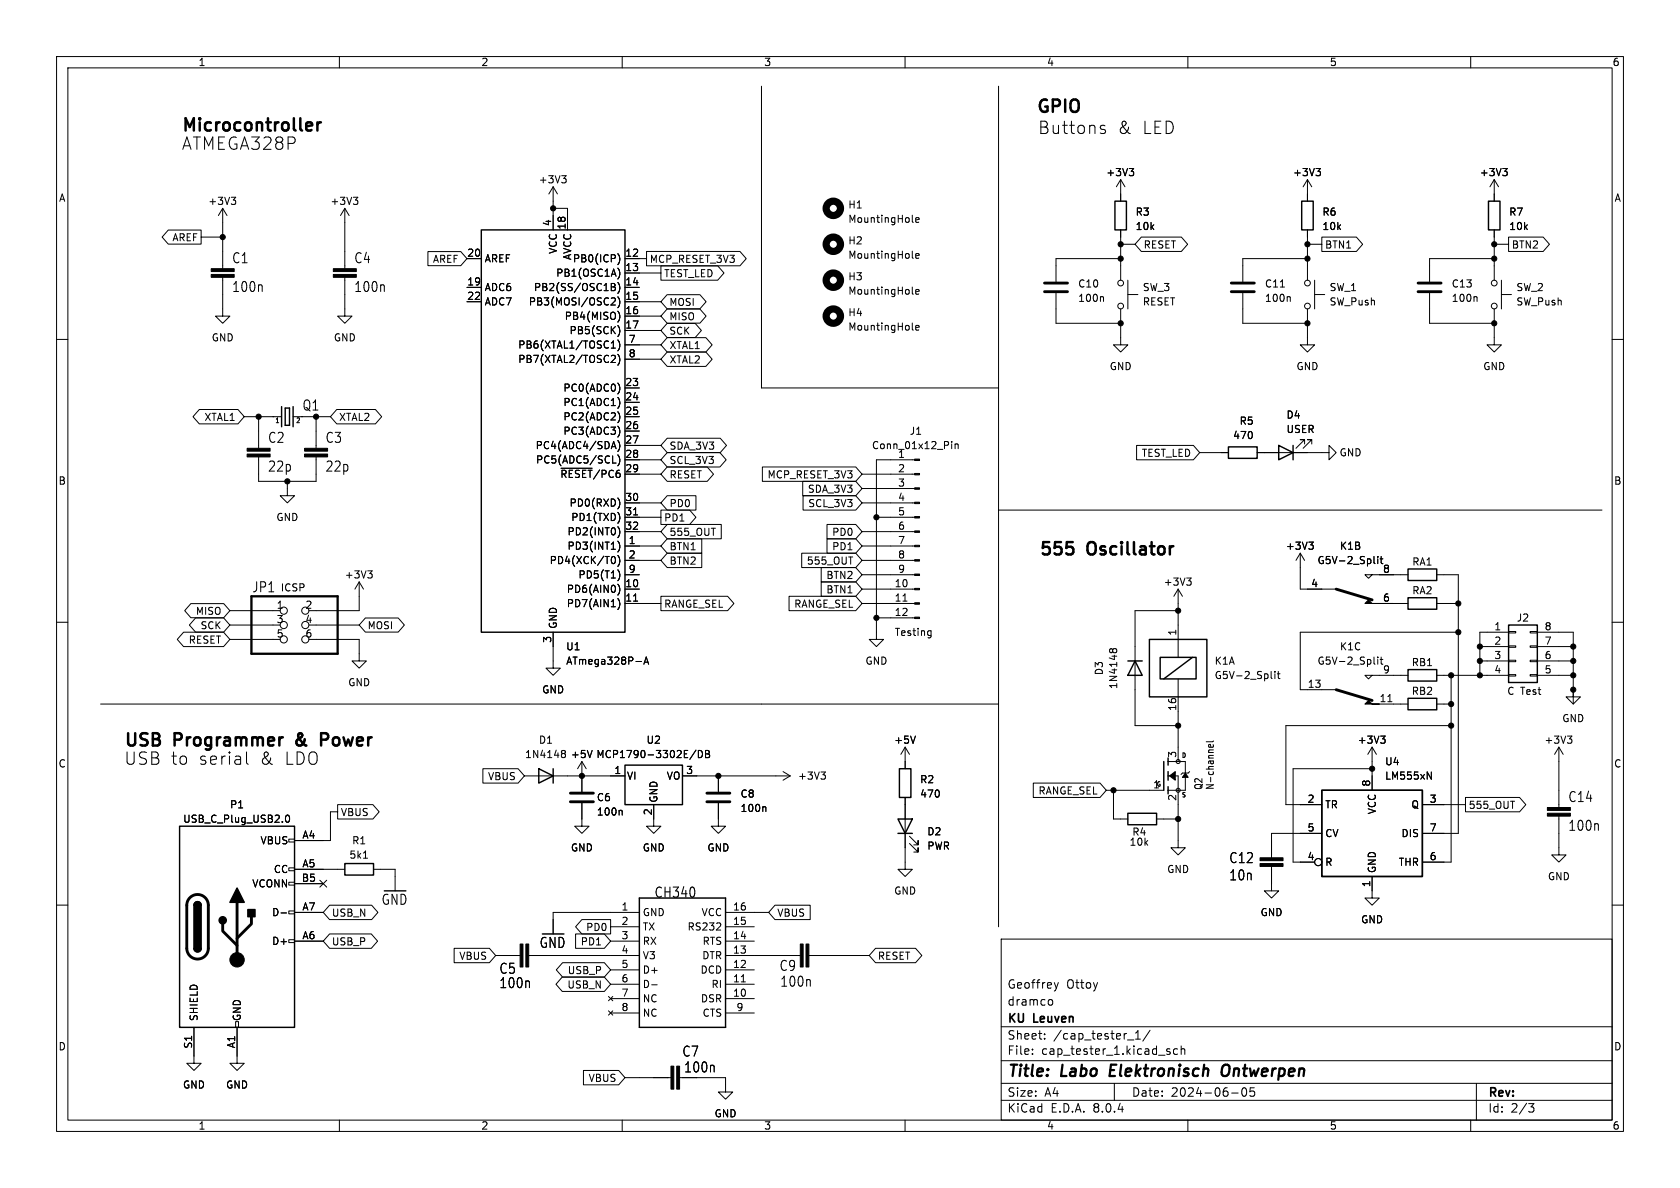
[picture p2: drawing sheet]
<svg xmlns="http://www.w3.org/2000/svg" width="297mm" height="210mm" viewBox="0 0 297 210" stroke-linecap="round" stroke-linejoin="round" font-family="sans-serif">
<g fill="none" stroke="#000" stroke-width=".18">
<path d="M10 10h277v190h-277zM12 12h273v186h-273zM60 10v2M110 10v2M134.6 15.2v53.4h41.9M160 10v2M176.5 15.2v148.6M210 10v2M260 10v2M39.4 36.8v10.7M39.4 36.8l-.8 1.3M39.4 36.8l.7 1.3"/>
<path d="M40.9 34.9h.8l-.5 .5M41.4 35.4l.3 .2v.3l-.3 .2M61 36.8v10.7M61 36.8l-.8 1.3M61 36.8l.7 1.3M62.5 34.9h.8l-.5 .5M63 35.4l.3 .2v.3l-.3 .2M97.8 36.8h2.5v3.8M97.8 33v7.6M97.8 33l-.8 1.3M97.8 33l.8 1.3M99.3 31.1h.8l-.4 .4"/>
<path d="M99.8 31.5l.3 .3v.3l-.3 .2M161.3 39.1l.2 .2M161.9 38.9l.6-.1-.1-.3h-.3l-.2 .1v.7h.5M194.6 22.8l.7 .2 .2 .3-.4 .3-.6-.1M194.6 22.3l.2-.2 .5 .2M198.1 31.8v3.8M198.1 31.8l-.7 1.2M198.1 31.8l.8 1.2M199.6 29.8h.8l-.4 .5M200.2 30.3l.2 .2v.3l-.2 .3M231.1 31.8l-.7 1.2M231.1 31.8v3.8"/>
<path d="M231.1 31.8l.8 1.2M232.7 29.8h.7l-.4 .5M233.2 30.3l.2 .2v.3l-.2 .3M264.2 31.8l-.8 1.2M264.2 31.8v3.8M264.2 31.8l.7 1.2M265.7 29.8h.8l-.5 .5M266.2 30.3l.3 .2v.3l-.3 .3M10 60h2M29.7 40.7h5.9v2.5h-5.9l-1-1.3zM35.6 41.9h3.8M39.4 49v6.9h1.2l-1.2 1.3-1.3-1.3h1.3"/>
<path d="M61 49v6.9h1.2l-1.2 1.3-1.3-1.3h1.3M75.6 44.5h5.9l1 1.2-1 1.3h-5.9zM82.5 45.7h2.6M82.5 50.8h2.6M82.5 53.3h2.6M108.1 50.1l.6 .1v.3l-.2 .2M108.1 50.7h.4M108.1 52.7l.5-.1 .2 .4-.8 .9h.8M108.5 50.7l.3 .3-.1 .3-.6 .1M109.2 44.8a1.46 1.46 0 0 1 0 2M109.2 47.4a1.46 1.46 0 0 1 0 1.9M109.2 49.9a1.46 1.46 0 0 1 0 2"/>
<path d="M109.2 52.5a1.46 1.46 0 0 1 0 1.9M109.3 55.1a1.49 1.49 0 0 1 0 1.8M109.3 57.6a1.47 1.47 0 0 1-.1 1.9M110.5 45.7h3.8M110.5 48.3h6.3M110.5 50.8h2.5M110.5 53.3h6.3M110.5 55.9h6.3M110.5 58.4h6.3M114.3 44.4h16.5l1.1 1.3-1.1 1.3h-16.5zM116.8 47h10.1l1.1 1.3-1.1 1.2h-10.1zM117.9 52.1h5.8l1.1 1.2-1.1 1.3h-5.8l-1.1-1.3z"/>
<path d="M117.9 54.6h5.8l1.1 1.3-1.1 1.2h-5.8l-1.1-1.2zM117.9 57.2h5l1.1 1.2-1.1 1.3h-5l-1.1-1.3zM118 59.7h6.8l1.1 1.3-1.1 1.2h-6.8l-1.2-1.2zM161.3 45.5l.2 .2M161.3 51.8l.2 .2M161.3 58.2l.2 .2M161.9 45.2l.6-.1-.1-.2-.3-.1-.2 .2v.6h.5M161.9 51.6l.6-.1-.1-.3h-.3l-.2 .1v.7h.5M161.9 57.9l.6-.1-.1-.2-.3-.1-.2 .2v.6h.5M186.7 51.8v5.4h11.4M194.9 52.4l.2 .2v.7M198.1 54.6v6.4h1.3l-1.3 1.2-1.3-1.2h1.3"/>
<path d="M198.1 45.7h-11.4v4.1M198.1 40.6v8.9M198.1 43.2h2.6M199.4 52.1h1.8M199.4 49.5v5.1M201.8 41.9h7.1l1.1 1.3-1.1 1.3h-7.1l-1.1-1.3zM219.7 51.8v5.4h11.4M226.4 50.7h.7M227.9 52.4l.2 .2v.7M231.1 54.6v6.4h1.3l-1.3 1.2-1.2-1.2h1.2M231.1 45.7h-11.4v4.1M231.1 40.6v8.9"/>
<path d="M231.1 43.2h2.6M232.4 52.1h1.8M232.4 49.5v5.1M233.7 41.9h6.1l1.1 1.3-1.1 1.3h-6.1zM252.7 51.8v5.4h11.5M260.9 52.4l.2 .2v.7M264.2 54.6v6.4h1.2l-1.2 1.2-1.3-1.2h1.3M264.2 45.7h-11.5v4.1M264.2 40.6v8.9M264.2 43.2h2.5M265.4 52.1h1.8M265.4 49.5v5.1"/>
<path d="M266.7 41.9h6.1l1.1 1.3-1.1 1.3h-6.1zM285 60h2M35.2 72.4h6.9l1.1 1.3-1.1 1.2h-6.9l-1.1-1.2zM43.2 73.7h6.6M45.7 73.7v5.5M48.3 73.7h.1M51.8 73.7h1.5M58.4 73.7h-2.5v5.5M59.5 72.4h6.9l1.1 1.3-1.1 1.2h-6.9l-1.1-1.2zM108.1 61.5h.7M108.2 79h.6M108.2 62.8l.5 .1 .1 .3-.8 .9h.8"/>
<path d="M108.3 60.5l.1-.2v1.2M108.5 78l.4 1.3M109.2 60.1a1.46 1.46 0 0 1 0 1.9M109.2 62.6a1.46 1.46 0 0 1 0 2M109.3 67.8a1.49 1.49 0 0 1 0 1.8M109.3 70.3a1.49 1.49 0 0 1 0 1.8M109.3 72.8a1.49 1.49 0 0 1 0 1.9M109.3 75.4a1.49 1.49 0 0 1 0 1.8M109.3 77.9a1.47 1.47 0 0 1-.1 1.9M110.5 68.6h2.5M110.5 71.1h2.5M110.5 73.7h2.5"/>
<path d="M110.5 76.2h2.5M110.5 78.7h6.3M110.5 61h6.3M110.5 63.5h6.3M118 62.2h6.8l1.1 1.3-1.1 1.3h-6.8l-1.2-1.3zM118 77.5h9.3l1.1 1.2-1.1 1.3h-9.3l-1.2-1.3zM168.2 78v.2M168.2 78.5v.8M168.8 78.5v.8M168.8 78.6l.2-.1h.3l.1 .8M200.9 78.7h10.1l1.1 1.3-1.1 1.3h-10.1zM230.6 78.5v-.8h-.7h.7l-1.5 1.5"/>
<path d="M231.9 78.5v-.8h-.8h.8l-1.5 1.5M45.7 80.8v4.3h10.2v-4.3M50.8 85.1v2.5h1.3l-1.3 1.3-1.3-1.3h1.3M99.2 82.8h5.5M108.3 81.9h.6M108.4 98.4a.68 .68 0 0 1 .4 .6 .68 .68 0 0 1-.4 .6M109.2 95.6a1.46 1.46 0 0 1 0 2M109.2 80.4a1.46 1.46 0 0 1 0 1.9M109.2 98.2a1.46 1.46 0 0 1 0 1.9M109.3 93.2a1.47 1.47 0 0 1-.1 1.8M109.4 88.3l.2 .6-.2 .8M109.5 91.1v.9"/>
<path d="M110.5 96.5h6.3M110.5 99.1h6.3M110.5 81.3h6.3M110.5 83.8h6.3M110.5 88.9h6.3M110.5 91.4h6.3M110.5 94h6.3M112 91h.7M116.8 90.2h5.1l1.1 1.2-1.1 1.3h-5.1zM118 92.7h9.5v2.6h-9.5l-1.2-1.3zM118 80h9.3l1.1 1.3-1.1 1.3h-9.3l-1.2-1.3zM118 82.5h7l1.1 1.3-1.1 1.3h-7l-1.2-1.3z"/>
<path d="M118 97.8h6.1v2.5h-6.1l-1.2-1.2zM118 87.6h5v2.6h-5l-1.2-1.3zM118 95.2h6.1v2.6h-6.1l-1.2-1.3zM134.8 82.5h16.5l1.1 1.3-1.1 1.3h-16.5zM141.7 97.8h9.6l1.1 1.3-1.1 1.2h-9.6zM141.9 85.1h9.4l1.1 1.3-1.1 1.2h-9.4zM142 87.6h9.3l1.1 1.3-1.1 1.3h-9.3zM146.2 92.7h5.1l1.1 1.3-1.1 1.3h-5.1zM146.2 95.2h5.1l1.1 1.3-1.1 1.3h-5.1zM152.4 96.5h9.3M152.4 99.1h9.3M152.4 83.8h9.3"/>
<path d="M152.4 88.9h9.3M152.4 94h9.3M152.4 86.4h9.3M154.9 91.4h6.8M161.7 81.3h-6.8v31.7h-1.2l1.2 1.3 1.3-1.3h-1.3M176.5 90.2h106.7M212.1 80h5.1M222.2 80h12.7v-1.3l1.3 1.3-1.3 1.3v-1.3M229.9 97.8v6.3h6.3M229.9 97.8l-.8 1.3M229.9 97.8l.7 1.3M231.4 95.8h.8l-.5 .5"/>
<path d="M231.9 96.3l.3 .3v.3l-.3 .2M242.9 99.5l.2 .1M243.6 98.4v.1M243.6 98.8v.8M244 98.8h.5M244.2 98.4v1.2M10 110h2M32.4 111.8h7.1l1.1 1.2-1.1 1.3h-7.1l-1.1-1.3zM33.7 106.7h5.9l1 1.3-1 1.2h-5.9l-1-1.2zM34.6 109.2h5l1 1.3-1 1.2h-5l-1.1-1.2zM40.6 108h8.9M40.6 110.5h8.9"/>
<path d="M40.6 113h8.9M54.6 113h8.9v3.8h1.3l-1.3 1.3-1.3-1.3h1.3M54.6 110.5h8.9M63.5 102.9v5.1h-8.9M63.5 102.9l-.8 1.2M63.5 102.9l.8 1.2M64.6 109.2h5.8l1.1 1.3-1.1 1.2h-5.8l-1.1-1.2zM65 100.9h.8l-.4 .5M65.6 101.4l.2 .2v.3l-.2 .3M97.8 111.8v6.3h1.3l-1.3 1.3-1.3-1.3h1.3M109.2 105.8a1.46 1.46 0 0 1 0 1.9M109.3 100.8a1.49 1.49 0 0 1 0 1.8"/>
<path d="M109.3 103.3a1.47 1.47 0 0 1-.1 1.9M110.5 104.1h2.5M110.5 106.7h6.3M110.5 101.6h2.5M112 106.3h.7M112.4 116.9h1M113.8 117.4l.4-1.3 .5 1.3M113.9 117.1h.6M116.8 105.4h11.8l1.1 1.3-1.1 1.3h-11.8zM139.5 105.4h11.8l1.1 1.3-1.1 1.3h-11.8zM145.2 102.9h6.1l1.1 1.2-1.1 1.3h-6.1zM145.2 100.3h6.1l1.1 1.3-1.1 1.3h-6.1z"/>
<path d="M152.4 104.1h9.3M152.4 106.7h9.3M152.4 101.6h9.3M154.9 109.2h6.8M159.6 106.3h.8M164.2 111.5l.4 .1M164.6 111.5v1l-.2 .3M164.6 112.3h-.4M196.7 115.1l-.1 .2M196.7 114.9l-.2-.2h-.2l-.1 .2v.4M196.7 114.9l.2-.2h.4l.1 .2v.4M196.7 114.9v.2"/>
<path d="M196.7 115.1l.1 .2M208.3 104.1l-.8 1.3M208.3 104.1v12.1M208.3 104.1l.7 1.3M208.3 108h-7.6v20.3h7.6M209.8 102.2h.8l-.4 .5M210.3 102.7l.3 .2v.3l-.3 .2M224.7 119.8l.2 .2M225.4 118.7v.1M225.4 119.1v.9M225.8 119.1h.5M226 118.7v1.1l.3 .2"/>
<path d="M242.6 101.6l-.7 .6-.6-.6h7.6M242.6 119.4l-.7 .6-.6-.6h7.6M242.9 117.2l.2 .2M243.6 116.1v.2M243.6 116.6v.8M243.8 106.7h5.1M244 116.6h.5M244.2 116.1v1.3M254 106.7h3.8M254 101.6h3.8v45.7h-6.3M254 119.4h12.7M256.5 119.4v33h-5"/>
<path d="M257.8 111.8h-27.9v10.1h6.3M261.6 114.3h5.1M261.6 116.8h5.1M266.7 119.3h1.3v.2h-1.3zM266.7 116.7h1.3v.3h-1.3zM266.7 114.2h1.3v.2h-1.3zM266.7 111.6h1.3v.3h-1.3zM266.7 111.8h-5.1v7.6M270.5 119.3h1.3v.2h-1.3zM270.5 116.7h1.3v.3h-1.3zM270.5 114.2h1.3v.2h-1.3zM270.5 111.6h1.3v.3h-1.3z"/>
<path d="M271.8 111.8h6.3v12.7M271.8 114.3h6.3M271.8 116.8h6.3M271.8 119.4h6.3M285 110h2M17.8 124.5h158.7M43.6 132.9v1.9l.3 .3M85.4 135.9h6.2l1.1 1.3-1.1 1.2h-6.2zM92.7 137.2h17.8M99.4 133.1l.1 .1M99.4 132.7h.3l.2 .1 .1 .2-.3 .2M99.5 133.2h.2"/>
<path d="M99.5 133.2l-.1 .1M99.7 133.2l.3 .2-.1 .4-.2 .1h-.3M102.9 134.6v5.4M102.9 134.6l-.8 1.3M102.9 134.6l.7 1.3M104.7 132.7l-.4 1.2M120.6 137.2h19.1M123 132.6l-1 1.6M123.5 132.7a.64 .64 0 0 1 .7 .6 .64 .64 0 0 1-.7 .6zM124.7 132.7h.5l.2 .2-.2 .4 .2 .1 .1 .3-.3 .2h-.5zM124.7 133.3h.5M127 137.2v2.8"/>
<path d="M138.4 136.4l1.3 .8M139.7 137.2l-1.3 .7M145.1 136.5h.8l-.4 .5M145.7 137l.2 .2v.3l-.2 .2M160 132.1l-.7 1.3M160 132.1v3.8M160 132.1l.8 1.3M161.8 130.1l-.4 1.3M182.7 138.4h11.8l1.1 1.3-1.1 1.3h-11.8zM195.6 139.7h10.1M196.8 139.7v5.1h2.6M206.5 137.2h1.8v12.7h1.2l-1.2 1.2-1.3-1.2h1.3"/>
<path d="M206.5 134.6h3v5.1h-3M208.3 120v14.6M210.3 136.4l-.2 .3h-1.1l-.2 .2M214.5 131.6v.3l-.2 .2-.6-.1v-.4h.3l.1 .5M214.5 131l-.2 .1h-1.1M242.6 132.1v7.6M242.6 135.9h-14v16.5h3.8M242.6 132.1l-.8 1.3M242.6 132.1l.7 1.3M243.8 124.5h5.1M244.1 130.1h.8l-.5 .5M244.6 130.6l.3 .2v.3l-.3 .3"/>
<path d="M245.4 124h.7M252.3 136.5l.7 1.2v-1.2M254 124.5h2.5M256.5 128.3h-29.2v13.9h6.4M275.6 132.1l-.8 1.3M275.6 132.1v10.6M275.6 132.1l.8 1.3M277.1 130.1h.8l-.4 .5M277.6 130.6l.3 .2v.3l-.3 .3M278.1 121.9v1.3h-1.2l1.2 1.3 1.3-1.3h-1.3M10 160h2M50.6 144.2l.2-.1a.68 .68 0 0 1 .4 .6 .68 .68 0 0 1-.4 .7l-.2-.2-.1-.3z"/>
<path d="M51.1 156h1v.5h-1zM51.1 153.4h1v.5h-1zM51.1 148.3h1v.5h-1zM52.1 153.7h8.9M52.1 156.2h5M56.5 155.6l1.3 1.2M57.8 155.6l-1.3 1.2M59.7 142.2h6.2l1.1 1.3-1.1 1.3h-6.2zM59.7 143.5h-1.3v5.1h-6.3M64.3 151.7h.7M66 153.7h3.8v3.8M102.9 142v4.1h1.2l-1.2 1.2-1.3-1.2h1.3"/>
<path d="M109.8 143.2l.2 .2v.7M115.6 142.2v3.9h1.2l-1.2 1.2-1.3-1.2h1.3M127 142v4.1h1.3l-1.3 1.2-1.3-1.2h1.3M135.2 142.6l.2 .2v.7M160 141v12.7h1.3l-1.3 1.2-1.3-1.2h1.3M160.8 149.1l1.5 1.5v-.7v.7h-.8M160.8 147.8l1.5 1.6v-.8v.8h-.8M204.5 144.8h3.8M224.8 153.2v4.3h1.3l-1.3 1.3-1.3-1.3h1.3M233.7 147.3h-8.9v4.3M242.6 154.9v3.9h1.2l-1.2 1.2-1.3-1.2h1.3M251.5 142.2h7.6"/>
<path d="M259.1 141h9.5l1.2 1.2-1.2 1.3h-9.5zM275.6 144.3v6.8h1.3l-1.3 1.3-1.3-1.3h1.3M285 160h2M49.7 161.4h1M51.1 166.1h1v.5h-1zM51.1 161h1v.5h-1zM52.1 161.3h5M52.1 166.4h5M58.3 160h7.4l1.1 1.3-1.1 1.3h-7.4l-1.2-1.3zM58.3 165.1h7.3l1.2 1.3-1.2 1.2h-7.3l-1.2-1.2zM80.3 167.6h6.2l1.1 1.3-1.1 1.3h-6.2zM87.6 168.9h4.3"/>
<path d="M93.5 168.9h19.5M99.4 172.7h7.4l1.1 1.3-1.1 1.3h-7.4l-1.1-1.3zM99.5 170.2h7.3l1.1 1.3-1.1 1.2h-7.3l-1.2-1.2zM101.8 165.1h5l1.1 1.3-1.1 1.2h-5zM102.9 162.6h5v2.5h-5l-1.1-1.3zM107.6 176.1l.7 .8M107.6 178.7l.7 .8M107.9 176.5h5.1M107.9 174h5.1M107.9 171.5h5.1M107.9 166.4h5.1M107.9 163.8h5.1"/>
<path d="M107.9 179.1h5.1M108.3 176.1l-.7 .8M108.3 178.7l-.7 .8M113 161.3h-15.2v3.8M115.2 174.1h1M126.6 164.4h.8M127.4 163.3v.4M128.3 168.9h13.2M128.3 161.3h7.6M128.3 176.5h5M128.3 174h5M128.3 171.5h5"/>
<path d="M128.3 166.4h5M128.3 163.8h5M128.3 179.1h5M131.1 173.6h.7M137 160h6.2v2.6h-6.2l-1.1-1.3zM143 168.9h10.7M154.8 167.6h7.1l1.1 1.3-1.1 1.3h-7.1l-1.1-1.3zM177 166h108v32h-108zM185.6 176.7l.4 .1 .1 .2-.1 .6-.4 .1M186.4 173.7l.3 1M186.7 174.7l-.1 .4M187.1 173.7l-.4 1"/>
<path d="M34.3 181.6v6.4h1.3l-1.3 1.2-1.3-1.2h1.3M41.7 180.6h.5v1h-.5zM41.9 181.6v6.4h1.3l-1.3 1.2-1.3-1.2h1.3M60 198v2M103.1 189.2h6.3l1.1 1.3-1.1 1.3h-6.3zM110 198v2M110.5 190.5h8.1M120.1 190.5h.5M123.2 190.5h5.1v2.5h1.2l-1.2 1.3-1.3-1.3h1.3M160 198v2M177 194.5h108M177 191.5h108"/>
<path d="M177 187.5h108M177 181.5h108M182.5 186.3v.1M182.5 185.5v.1M184.7 183.6v.1M184.7 182.8v.1M197 191.5v3M199.3 183.8h1.2M200.7 183.7h.9M200.7 182.6l.5-.4v1.5M203.3 182.1l-1.3 2M206.5 185.9l.3 .1 .1 .2-.2 .2h-.3"/>
<path d="M206.5 185.4l.3 .1M208.2 185.5l-.5-.1-.2 .3v.4l.1 .2h.6M208.8 185.5l.2-.1 .4 .1 .1 .9M208.8 184.9v1.5M210 198v2M217.7 193.2h1.2M219.7 192.4a.81 .81 0 0 0 .3 1.4l.2-.1 .2-.5-.2-.8M221 192.3v.7l.2-.1h.5l.1 .6-.3 .3-.5-.1M260 198v2M261 191.5v6.5M270.2 195.1h1l-.5 .6 .4 .1 .1 .5-.3 .3h-.4"/>
<circle cx="198.1" cy="50" r=".51"/>
<circle cx="198.1" cy="54.1" r=".51"/>
<circle cx="231.1" cy="54.1" r=".51"/>
<circle cx="231.1" cy="50" r=".51"/>
<circle cx="264.2" cy="54.1" r=".51"/>
<circle cx="264.2" cy="50" r=".51"/>
<circle cx="50.2" cy="110.5" r=".63"/>
<circle cx="50.2" cy="107.9" r=".63"/>
<circle cx="50.2" cy="113" r=".63"/>
<circle cx="54" cy="110.5" r=".63"/>
<circle cx="54" cy="113" r=".63"/>
<circle cx="54" cy="107.9" r=".63"/>
<circle cx="208.3" cy="134.6" r=".36"/>
<circle cx="208.3" cy="139.7" r=".36"/>
<circle cx="233" cy="152.4" r=".63"/>
</g>
<path d="M196.4 188.2l-.2 2h.9M217 188.2a.77 .77 0 0 0-1 .7v.6v.4l.2 .2a.71 .71 0 0 0 .9-.2" fill="none" stroke="#000" stroke-width=".4"/>
<g fill="none" stroke="#000" stroke-width=".51">
<path d="M184.7 51.6h4M184.7 50h4M217.7 51.6h4M217.7 50h4M250.7 51.6h4.1M250.7 50h4.1M236.2 104.1l6.4 1.9M236.2 121.9l6.4 1.9M33.6 158.7a1.9 1.9 0 0 1 2-.4 1.9 1.9 0 0 1 1.2 1.7v7.6a1.91 1.91 0 0 1-1.9 1.9 1.91 1.91 0 0 1-1.9-1.9v-7.7l.2-.7zM41.9 159.5v10.2M100.8 141.7h4.1M100.8 140.2h4.1"/>
<path d="M125 141.7h4M125 140.2h4M39.4 163.3v1.3l2.5 2.5M44.4 162.1v1.2l-2.5 2.6"/>
</g>
<g fill="#000" stroke="#000" stroke-width=".18">
<path d="M37.3 48.5h4.1v.5h-4.1zM37.3 47.5h4.1v.5h-4.1zM58.9 48.5h4.1v.5h-4.1zM58.9 47.5h4.1v.5h-4.1zM43.7 79.2h4.1v.6h-4.1zM53.8 79.2h4.1v.6h-4.1zM43.7 80.3h4.1v.5h-4.1zM53.8 80.3h4.1v.5h-4.1zM161.7 98.9h.9v.3h-.9zM161.7 96.4h.9v.2h-.9zM161.7 93.9h.9v.2h-.9zM161.7 91.3h.9v.3h-.9z"/>
<path d="M161.7 88.8h.9v.2h-.9zM161.7 86.2h.9v.3h-.9zM161.7 83.7h.9v.2h-.9zM161.7 81.2h.9v.2h-.9zM161.7 109.1h.9v.2h-.9zM161.7 106.6h.9v.2h-.9zM161.7 104h.9v.3h-.9zM161.7 101.5h.9v.2h-.9zM241.3 106.7l.6-.7 .7 .7h1.2zM206.8 137.2l1-.8v1.5zM209.5 136.7l.6 .7h-1.1zM241.3 124.5l.6-.7 .7 .7h1.2z"/>
<path d="M222.8 152.7h4v.5h-4zM222.8 151.6h4v.5h-4zM273.6 143.8h4v.5h-4zM273.6 142.7h4v.6h-4zM91.9 166.9h.6v4h-.6zM93 166.9h.5v4h-.5zM141.5 166.9h.5v4h-.5zM142.5 166.9h.5v4h-.5zM118.6 188.5h.5v4h-.5zM119.6 188.5h.5v4h-.5z"/>
<circle cx="97.8" cy="36.8" r=".46"/>
<circle cx="39.4" cy="41.9" r=".46"/>
<circle cx="198.1" cy="43.2" r=".46"/>
<circle cx="198.1" cy="57.2" r=".46"/>
<circle cx="198.1" cy="45.7" r=".46"/>
<circle cx="231.1" cy="43.2" r=".46"/>
<circle cx="231.1" cy="57.2" r=".46"/>
<circle cx="231.1" cy="45.7" r=".46"/>
<circle cx="264.2" cy="43.2" r=".46"/>
<circle cx="264.2" cy="45.7" r=".46"/>
<circle cx="264.2" cy="57.2" r=".46"/>
<circle cx="45.7" cy="73.7" r=".46"/>
<circle cx="55.9" cy="73.7" r=".46"/>
<circle cx="50.8" cy="85.1" r=".46"/>
<circle cx="154.9" cy="91.4" r=".46"/>
<circle cx="154.9" cy="109.2" r=".46"/>
<circle cx="208.3" cy="108" r=".46"/>
<circle cx="256.5" cy="119.4" r=".46"/>
<circle cx="257.8" cy="111.8" r=".46"/>
<circle cx="257.8" cy="106.7" r=".46"/>
<circle cx="261.6" cy="116.8" r=".46"/>
<circle cx="261.6" cy="119.4" r=".46"/>
<circle cx="261.6" cy="114.3" r=".46"/>
<circle cx="278.1" cy="114.3" r=".46"/>
<circle cx="278.1" cy="116.8" r=".46"/>
<circle cx="278.1" cy="119.4" r=".46"/>
<circle cx="102.9" cy="137.2" r=".46"/>
<circle cx="127" cy="137.2" r=".46"/>
<circle cx="196.8" cy="139.7" r=".46"/>
<circle cx="208.3" cy="128.3" r=".46"/>
<circle cx="242.6" cy="135.9" r=".46"/>
<circle cx="256.5" cy="124.5" r=".46"/>
<circle cx="256.5" cy="128.3" r=".46"/>
<circle cx="278.1" cy="121.9" r=".46"/>
<circle cx="208.3" cy="144.8" r=".46"/>
<circle cx="41.9" cy="169.7" r="1.27"/>
</g>
<g fill="none" stroke="#000" stroke-width=".25">
<path d="M197.1 35.6h2v5h-2zM230.1 35.6h2.1v5h-2.1zM263.1 35.6h2.1v5h-2.1zM85.1 40.6h25.4v71.2h-25.4zM49.8 71.9v3.5M50.4 72.1h.8v3.1h-.8zM51.8 71.9v3.5M217.2 79h5v2h-5zM226.1 78.7l2.5 1.3-2.5 1.3zM228.6 78.7v2.6M199.4 116.8h2.5M200.7 116.8l1.2 2.6h-2.5z"/>
<path d="M203.2 113h10.2v10.2h-10.2zM205.1 116.2h6.4v3.8h-6.4zM210.8 116.2l-5.1 3.8M248.9 118.4h5.1v2h-5.1zM248.9 100.6h5.1v2h-5.1zM248.9 105.7h5.1v2h-5.1zM266.7 110.5h5.1v10.2h-5.1zM95.2 135.9l2.6 1.3-2.6 1.2zM97.8 135.9v2.5M110.5 135.3h10.1v6.9h-10.1zM159 135.9h2v5.1h-2zM205.7 134.6v5.1"/>
<path d="M206.5 134v1.3M206.5 136.4v1.5M206.5 139.1v1.2M233.7 139.7h17.8v15.2h-17.8zM248.9 123.4h5.1v2.1h-5.1zM31.7 146.1h20.4v35.5h-20.4zM61 152.7h5v2h-5zM113 158.8h15.3v22.8h-15.3zM158.7 144.8h2.6l-1.3 2.5zM158.7 147.3h2.6M199.4 143.8h5.1v2h-5.1zM34.3 167.6a.64 .64 0 0 0 .6 .7 .64 .64 0 0 0 .7-.7"/>
<path d="M34.3 160a.64 .64 0 0 1 .6-.6 .64 .64 0 0 1 .7 .6"/>
</g>
<path d="M44.4 105.4h15.3v10.2h-15.3z" fill="none" stroke="#000" stroke-width=".41"/>
<g fill="none" stroke="#000" stroke-width="1.3">
<circle cx="147.3" cy="36.8" r="1.27"/>
<circle cx="147.3" cy="49.5" r="1.27"/>
<circle cx="147.3" cy="43.2" r="1.27"/>
<circle cx="147.3" cy="55.9" r="1.27"/>
</g>
<g fill="#000" stroke="#000" stroke-width=".25">
<path d="M41.9 157l1.3 2.5h-2.6zM34.3 167.6h1.3a.64 .64 0 0 1-.7 .7 .64 .64 0 0 1-.6-.7zM34.3 160h1.3v7.6h-1.3zM34.5 159.6a.64 .64 0 0 1 .7-.2 .64 .64 0 0 1 .4 .6h-1.3zM43.8 160.8h1.3v1.3h-1.3z"/>
<circle cx="39.4" cy="162.7" r=".63"/>
</g>
<path d="M55.1 21.7l.1 .4-1.1 .3M56.1 21.6v1.5M56.7 21.6a.56 .56 0 0 0-.6 .4M189.7 96.9l.1 .2-.1 .7M52.5 130.9l-.1 .2 .1 .5M57.8 129.7l-1-.1v2.2M57.8 130.6l-1 .2" fill="none" stroke="#000" stroke-width=".44"/>
<g font-size="3">
<text x="32" y="23.4">Microcontroller</text>
<text x="183.1" y="20.1">GPIO</text>
<text x="183.4" y="23.9">Buttons</text>
<text x="197.5" y="23.9">&amp;</text>
<text x="201.8" y="23.9">LED</text>
<text x="32" y="26.7">ATMEGA328P</text>
<text x="183.6" y="98.3">555</text>
<text x="192.4" y="98.3">Oscillator</text>
<text x="21.8" y="135.4">USB to</text>
<text x="21.8" y="132.1">USB</text>
<text x="30.9" y="132.1">Programmer</text>
<text x="35" y="135.4">serial</text>
<text x="45.8" y="135.4">&amp;</text>
<text x="50.2" y="135.4">LDO</text>
<text x="53.3" y="132.1">&amp;</text>
<text x="58.6" y="132.1">Power</text>
</g>
<g font-size="2.8">
<text x="178" y="190.9">Title:</text>
<text x="187.7" y="190.9">Labo</text>
<text x="197" y="190.9">Elektronisch</text>
<text x="217.6" y="190.9">Ontwerpen</text>
</g>
<g font-size="2.5">
<text x="40.9" y="46.8">C1</text>
<text x="62.5" y="46.8">C4</text>
<text x="40.9" y="51.8">100n</text>
<text x="62.5" y="51.8">100n</text>
<text x="53.4" y="72.8">Q1</text>
<text x="47.3" y="78.5">C2</text>
<text x="47.3" y="83.6">22p</text>
<text x="57.5" y="78.5">C3</text>
<text x="57.5" y="83.6">22p</text>
<text x="44.5" y="104.9">JP1</text>
<text x="277.2" y="142">C14</text>
<text x="277.2" y="147.1">100n</text>
<text x="217.2" y="155.8">10n</text>
<text x="217.2" y="152.8">C12</text>
<text x="67.4" y="160.2">GND</text>
<text x="115.6" y="158.9">CH340</text>
<text x="95.3" y="167.8">GND</text>
<text x="88.2" y="172.4">C5</text>
<text x="137.7" y="171.8">C9</text>
<text x="88.2" y="174.9">100n</text>
<text x="137.8" y="174.6">100n</text>
<text x="120.5" y="187">C7</text>
<text x="120.9" y="189.8">100n</text>
</g>
<g font-size="2.1">
<text x="178" y="178">dramco</text>
<text x="178" y="175">Geoffrey</text>
<text x="188.5" y="175">Ottoy</text>
<text x="178" y="184">Sheet:</text>
<text x="178" y="181.2">KU</text>
<text x="182.8" y="181.2">Leuven</text>
<text x="186.2" y="184">/cap_tester_1/</text>
<text x="178" y="186.7">File:</text>
<text x="184.1" y="186.7">cap_tester_1.kicad_sch</text>
<text x="178" y="196.9">KiCad</text>
<text x="178" y="194.1">Size:</text>
<text x="184.7" y="194.1">A4</text>
<text x="185.7" y="196.9">E.D.A.</text>
<text x="193.3" y="196.9">8.0.4</text>
<text x="200" y="194.1">Date:</text>
<text x="207" y="194.1">2024-06-05</text>
<text x="263" y="194.3">Rev:</text>
<text x="263" y="196.9">Id:</text>
<text x="267.1" y="196.9">2/3</text>
</g>
<g font-size="1.8">
<text x="35" y="11.9">1</text>
<text x="85" y="11.9">2</text>
<text x="135" y="11.9">3</text>
<text x="185" y="11.9">4</text>
<text x="235" y="11.9">5</text>
<text x="285" y="11.9">6</text>
<text x="10.3" y="35.9">A</text>
<text x="95.1" y="32.6">+3V3</text>
<text x="195.5" y="31.3">+3V3</text>
<text x="228.5" y="31.3">+3V3</text>
<text x="261.5" y="31.3">+3V3</text>
<text x="285.3" y="35.9">A</text>
<text x="36.7" y="36.4">+3V3</text>
<text x="58.3" y="36.4">+3V3</text>
<text x="97.5" y="40.1" transform="rotate(-90 97.5 40.1)">4</text>
<text x="100.1" y="40.7" transform="rotate(-90 100.1 40.7)">18</text>
<text x="149.9" y="37.1">H1</text>
<text x="149.9" y="39.6">MountingHole</text>
<text x="200.7" y="38.3">R3</text>
<text x="200.7" y="40.9">10k</text>
<text x="233.7" y="38.3">R6</text>
<text x="233.7" y="40.9">10k</text>
<text x="266.7" y="38.3">R7</text>
<text x="266.7" y="40.9">10k</text>
<text x="82.5" y="45.5">20</text>
<text x="85.6" y="46.6">AREF</text>
<text x="98.7" y="45" transform="rotate(-90 98.7 45)">VCC</text>
<text x="101.2" y="46.6">PB0(ICP)</text>
<text x="101.2" y="46.1" transform="rotate(-90 101.2 46.1)">AVCC</text>
<text x="110.4" y="45.5">12</text>
<text x="114.8" y="46.7">MCP_RESET_3V3</text>
<text x="149.9" y="43.4">H2</text>
<text x="149.9" y="45.9">MountingHole</text>
<text x="202.1" y="44.1">RESET</text>
<text x="234.2" y="44.1">BTN1</text>
<text x="267.2" y="44.1">BTN2</text>
<text x="82.5" y="50.5">19</text>
<text x="82.5" y="53.1">22</text>
<text x="85.6" y="51.7">ADC6</text>
<text x="94.3" y="51.7">PB2(SS/OSC1B)</text>
<text x="98.2" y="49.1">PB1(OSC1A)</text>
<text x="110.4" y="48">13</text>
<text x="110.4" y="50.5">14</text>
<text x="110.4" y="53.1">15</text>
<text x="117.3" y="49.2">TEST_LED</text>
<text x="149.9" y="49.8">H3</text>
<text x="149.9" y="52.3">MountingHole</text>
<text x="190.5" y="53.6">100n</text>
<text x="190.5" y="51">C10</text>
<text x="201.9" y="51.7">SW_3</text>
<text x="223.5" y="53.6">100n</text>
<text x="223.5" y="51">C11</text>
<text x="235" y="51.7">SW_1</text>
<text x="256.6" y="51">C13</text>
<text x="256.6" y="53.6">100n</text>
<text x="268" y="51.7">SW_2</text>
<text x="85.6" y="54.2">ADC7</text>
<text x="93.4" y="54.2">PB3(MOSI/OSC2)</text>
<text x="99.7" y="56.7">PB4(MISO)</text>
<text x="100.6" y="59.3">PB5(SCK)</text>
<text x="110.4" y="55.6">16</text>
<text x="110.4" y="58.2">17</text>
<text x="149.9" y="56.1">H4</text>
<text x="149.9" y="58.6">MountingHole</text>
<text x="201.9" y="54.2">RESET</text>
<text x="235" y="54.2">SW_Push</text>
<text x="268" y="54.2">SW_Push</text>
<text x="37.3" y="60.6">GND</text>
<text x="58.9" y="60.6">GND</text>
<text x="91.5" y="61.8">PB6(XTAL1/TOSC1)</text>
<text x="91.5" y="64.4">PB7(XTAL2/TOSC2)</text>
<text x="111.1" y="60.7">7</text>
<text x="111.1" y="63.2">8</text>
<text x="118.3" y="64.5">XTAL2</text>
<text x="118.3" y="61.9">XTAL1</text>
<text x="196.1" y="65.6">GND</text>
<text x="229.1" y="65.6">GND</text>
<text x="262.1" y="65.6">GND</text>
<text x="99.5" y="69.4">PC0(ADC0)</text>
<text x="99.5" y="72">PC1(ADC1)</text>
<text x="110.4" y="68.3">23</text>
<text x="110.4" y="70.9">24</text>
<text x="36" y="74.6">XTAL1</text>
<text x="59.8" y="74.6">XTAL2</text>
<text x="99.5" y="74.5">PC2(ADC2)</text>
<text x="99.5" y="77.1">PC3(ADC3)</text>
<text x="110.4" y="73.4">25</text>
<text x="110.4" y="75.9">26</text>
<text x="160.7" y="77.1">J1</text>
<text x="217.9" y="77.8">470</text>
<text x="219" y="75.3">R5</text>
<text x="227.3" y="74.2">D4</text>
<text x="227.3" y="76.7">USER</text>
<text x="94.6" y="79.6">PC4(ADC4/SDA)</text>
<text x="94.7" y="82.1">PC5(ADC5/SCL)</text>
<text x="110.4" y="78.5">27</text>
<text x="110.4" y="81">28</text>
<text x="110.4" y="83.6">29</text>
<text x="118.3" y="82.2">SCL_3V3</text>
<text x="118.3" y="79.7">SDA_3V3</text>
<text x="154.1" y="79.6">Conn_01x12_Pin</text>
<text x="158.7" y="81">1</text>
<text x="158.7" y="83.6">2</text>
<text x="201.7" y="81">TEST_LED</text>
<text x="236.7" y="80.9">GND</text>
<text x="10.3" y="85.9">B</text>
<text x="99" y="84.7">~{RESET}/PC6</text>
<text x="100.6" y="89.8">PD0(RXD)</text>
<text x="110.4" y="88.6">30</text>
<text x="118.3" y="84.8">RESET</text>
<text x="118.3" y="89.9">PD0</text>
<text x="135.6" y="84.8">MCP_RESET_3V3</text>
<text x="142.7" y="87.3">SDA_3V3</text>
<text x="142.8" y="89.9">SCL_3V3</text>
<text x="158.7" y="86.1">3</text>
<text x="158.7" y="88.6">4</text>
<text x="285.3" y="85.9">B</text>
<text x="48.8" y="92.3">GND</text>
<text x="100.2" y="94.8">PD2(INT0)</text>
<text x="100.9" y="92.3">PD1(TXD)</text>
<text x="110.4" y="91.2">31</text>
<text x="110.4" y="93.7">32</text>
<text x="117.3" y="92.4">PD1</text>
<text x="118.3" y="94.9">555_OUT</text>
<text x="147" y="94.9">PD0</text>
<text x="158.7" y="91.2">5</text>
<text x="158.7" y="93.7">6</text>
<text x="97.1" y="99.9">PD4(XCK/T0)</text>
<text x="100.2" y="97.4">PD3(INT1)</text>
<text x="111.1" y="96.3">1</text>
<text x="111.1" y="98.8">2</text>
<text x="111.1" y="101.3">9</text>
<text x="118.3" y="100">BTN2</text>
<text x="118.3" y="97.5">BTN1</text>
<text x="142.5" y="100">555_OUT</text>
<text x="147" y="97.5">PD1</text>
<text x="158.7" y="96.3">7</text>
<text x="158.7" y="98.8">8</text>
<text x="158.7" y="101.3">9</text>
<text x="227.2" y="97.4">+3V3</text>
<text x="232.8" y="99.9">G5V-2_Split</text>
<text x="236.8" y="97.4">K1B</text>
<text x="244.4" y="101.3">8</text>
<text x="249.6" y="100.2">RA1</text>
<text x="48.8" y="107.7">1</text>
<text x="49.5" y="104.8">ICSP</text>
<text x="53.9" y="107.7">2</text>
<text x="60.9" y="102.5">+3V3</text>
<text x="100.1" y="105">PD6(AIN0)</text>
<text x="100.1" y="107.5">PD7(AIN1)</text>
<text x="102.2" y="102.5">PD5(T1)</text>
<text x="110.4" y="103.9">10</text>
<text x="110.4" y="106.4">11</text>
<text x="117.3" y="107.6">RANGE_SEL</text>
<text x="140.3" y="107.6">RANGE_SEL</text>
<text x="146" y="105.1">BTN1</text>
<text x="146" y="102.6">BTN2</text>
<text x="158.1" y="103.9">10</text>
<text x="158.1" y="106.4">11</text>
<text x="205.6" y="103.7">+3V3</text>
<text x="231.7" y="103.9">4</text>
<text x="244.4" y="106.4">6</text>
<text x="249.6" y="105.3">RA2</text>
<text x="33.3" y="114">RESET</text>
<text x="48.8" y="110.2">3</text>
<text x="48.8" y="112.8">5</text>
<text x="53.9" y="110.2">4</text>
<text x="53.9" y="112.8">6</text>
<text x="97.5" y="113.7" transform="rotate(-90 97.5 113.7)">3</text>
<text x="98.7" y="111.3" transform="rotate(-90 98.7 111.3)">GND</text>
<text x="158.1" y="109">12</text>
<text x="158.1" y="112.6">Testing</text>
<text x="208" y="112.5" transform="rotate(-90 208 112.5)">1</text>
<text x="264.1" y="111.5">1</text>
<text x="268" y="110.1">J2</text>
<text x="273" y="111.5">8</text>
<text x="100" y="115.2">U1</text>
<text x="100" y="117.7">ATmega328P-A</text>
<text x="152.9" y="117.7">GND</text>
<text x="195.2" y="119.5" transform="rotate(-90 195.2 119.5)">D3</text>
<text x="214.6" y="117.7">K1A</text>
<text x="232.8" y="117.7">G5V-2_Split</text>
<text x="236.8" y="115.2">K1C</text>
<text x="244.4" y="119.1">9</text>
<text x="249.5" y="118">RB1</text>
<text x="264.1" y="114">2</text>
<text x="264.1" y="116.6">3</text>
<text x="264.1" y="119.1">4</text>
<text x="273" y="119.1">5</text>
<text x="273" y="116.6">6</text>
<text x="273" y="114">7</text>
<text x="61.5" y="121.5">GND</text>
<text x="95.8" y="122.8">GND</text>
<text x="197.7" y="121.9" transform="rotate(-90 197.7 121.9)">1N4148</text>
<text x="208" y="125.8" transform="rotate(-90 208 125.8)">16</text>
<text x="214.6" y="120.2">G5V-2_Split</text>
<text x="231.1" y="121.7">13</text>
<text x="243.8" y="124.2">11</text>
<text x="249.5" y="123">RB2</text>
<text x="266.4" y="123">C Test</text>
<text x="95.2" y="131.7">D1</text>
<text x="114.2" y="131.7">U2</text>
<text x="158" y="131.7">+5V</text>
<text x="239.9" y="131.7">+3V3</text>
<text x="272.9" y="131.7">+3V3</text>
<text x="276.1" y="127.9">GND</text>
<text x="10.3" y="135.9">C</text>
<text x="92.7" y="134.2">1N4148</text>
<text x="100.8" y="134.2">+5V</text>
<text x="105.3" y="134.2">MCP1790-3302E/DB</text>
<text x="108.5" y="136.9">1</text>
<text x="121.2" y="136.9">3</text>
<text x="208" y="134.1" transform="rotate(-90 208 134.1)">3</text>
<text x="244.8" y="135.5">U4</text>
<text x="285.3" y="135.9">C</text>
<text x="40.6" y="143.1">P1</text>
<text x="86.2" y="138.1">VBUS</text>
<text x="105.4" y="141.8">C6</text>
<text x="110.7" y="138">VI</text>
<text x="116.4" y="142" transform="rotate(-90 116.4 142)">GND</text>
<text x="117.8" y="138">VO</text>
<text x="130.8" y="141.2">C8</text>
<text x="130.8" y="143.7">100n</text>
<text x="141" y="138">+3V3</text>
<text x="162.6" y="138.7">R2</text>
<text x="162.6" y="141.2">470</text>
<text x="183.5" y="140.7">RANGE_SEL</text>
<text x="203.8" y="139.4">1</text>
<text x="208" y="141.7" transform="rotate(-90 208 141.7)">2</text>
<text x="212.8" y="139.7" transform="rotate(-90 212.8 139.7)">Q2</text>
<text x="214.8" y="139.7" transform="rotate(-90 214.8 139.7)">N-channel</text>
<text x="231.1" y="142">2</text>
<text x="234.2" y="143.1">TR</text>
<text x="242.3" y="139.1" transform="rotate(-90 242.3 139.1)">8</text>
<text x="244.8" y="138">LM555xN</text>
<text x="249.4" y="143.1">Q</text>
<text x="252.7" y="142">3</text>
<text x="259.6" y="143.2">555_OUT</text>
<text x="32.3" y="145.6">USB_C_Plug_USB2.0</text>
<text x="46" y="149.5">VBUS</text>
<text x="53.4" y="148.3">A4</text>
<text x="60.2" y="144.5">VBUS</text>
<text x="62.2" y="149.5">R1</text>
<text x="105.4" y="144.4">100n</text>
<text x="115.3" y="144.2" transform="rotate(-90 115.3 144.2)">2</text>
<text x="163.8" y="147.9">D2</text>
<text x="199.6" y="149.7">10k</text>
<text x="200.1" y="147.9">R4</text>
<text x="231.1" y="147.1">5</text>
<text x="234.2" y="148.2">CV</text>
<text x="243.4" y="144" transform="rotate(-90 243.4 144)">VCC</text>
<text x="247.7" y="148.2">DIS</text>
<text x="252.7" y="147.1">7</text>
<text x="48.3" y="154.5">CC</text>
<text x="53.3" y="156">B5</text>
<text x="53.4" y="153.4">A5</text>
<text x="61.7" y="152">5k1</text>
<text x="100.8" y="150.7">GND</text>
<text x="113.5" y="150.7">GND</text>
<text x="125" y="150.7">GND</text>
<text x="163.8" y="150.4">PWR</text>
<text x="206.2" y="154.5">GND</text>
<text x="231.1" y="152.1">4</text>
<text x="234.2" y="153.3">R</text>
<text x="243.4" y="154.4" transform="rotate(-90 243.4 154.4)">GND</text>
<text x="247.2" y="153.3">THR</text>
<text x="252.7" y="152.1">6</text>
<text x="273.6" y="155.8">GND</text>
<text x="44.5" y="157.1">VCONN</text>
<text x="53.4" y="161">A7</text>
<text x="109.8" y="161">1</text>
<text x="129.5" y="161">16</text>
<text x="158" y="158.3">GND</text>
<text x="242.3" y="156.9" transform="rotate(-90 242.3 156.9)">1</text>
<text x="48" y="167.2">D+</text>
<text x="48" y="162.2">D-</text>
<text x="53.4" y="166.1">A6</text>
<text x="58.6" y="162.2">USB_N</text>
<text x="58.6" y="167.3">USB_P</text>
<text x="102.6" y="167.3">PD1</text>
<text x="103.5" y="164.8">PD0</text>
<text x="109.8" y="163.6">2</text>
<text x="109.8" y="166.1">3</text>
<text x="113.5" y="162.2">GND</text>
<text x="113.5" y="164.7">TX</text>
<text x="113.5" y="167.2">RX</text>
<text x="121.5" y="164.7">RS232</text>
<text x="123.9" y="162.2">VCC</text>
<text x="124.1" y="167.2">RTS</text>
<text x="129.5" y="166.1">14</text>
<text x="129.5" y="163.6">15</text>
<text x="137.3" y="162.2">VBUS</text>
<text x="222.8" y="162.2">GND</text>
<text x="240.5" y="163.4">GND</text>
<text x="81.1" y="169.9">VBUS</text>
<text x="100.3" y="172.4">USB_P</text>
<text x="109.8" y="168.7">4</text>
<text x="109.8" y="171.2">5</text>
<text x="109.8" y="173.7">6</text>
<text x="113.5" y="169.8">V3</text>
<text x="113.5" y="172.3">D+</text>
<text x="123.7" y="172.3">DCD</text>
<text x="124.1" y="169.8">DTR</text>
<text x="129.5" y="173.7">11</text>
<text x="129.5" y="171.2">12</text>
<text x="129.5" y="168.7">13</text>
<text x="155.1" y="169.9">RESET</text>
<text x="100.2" y="174.9">USB_N</text>
<text x="109.8" y="176.3">7</text>
<text x="109.8" y="178.8">8</text>
<text x="113.5" y="174.9">D-</text>
<text x="113.5" y="177.4">NC</text>
<text x="113.5" y="179.9">NC</text>
<text x="123.8" y="177.4">DSR</text>
<text x="124.1" y="179.9">CTS</text>
<text x="125.7" y="174.9">RI</text>
<text x="129.5" y="176.3">10</text>
<text x="130.1" y="178.8">9</text>
<text x="10.3" y="185.9">D</text>
<text x="34" y="185.5" transform="rotate(-90 34 185.5)">S1</text>
<text x="35.2" y="180.6" transform="rotate(-90 35.2 180.6)">SHIELD</text>
<text x="41.7" y="185.4" transform="rotate(-90 41.7 185.4)">A1</text>
<text x="42.8" y="180.6" transform="rotate(-90 42.8 180.6)">GND</text>
<text x="285.3" y="185.9">D</text>
<text x="104" y="191.5">VBUS</text>
<text x="32.3" y="192.6">GND</text>
<text x="39.9" y="192.6">GND</text>
<text x="126.2" y="197.7">GND</text>
<text x="35" y="199.9">1</text>
<text x="85" y="199.9">2</text>
<text x="135" y="199.9">3</text>
<text x="185" y="199.9">4</text>
<text x="235" y="199.9">5</text>
<text x="285" y="199.9">6</text>
</g>
<g font-size="1.7">
<text x="30.4" y="42.8">AREF</text>
<text x="76.4" y="46.7">AREF</text>
<text x="118.2" y="54.3">MOSI</text>
<text x="118.2" y="56.8">MISO</text>
<text x="118.2" y="59.4">SCK</text>
<text x="34.5" y="108.9">MISO</text>
<text x="35.4" y="111.4">SCK</text>
<text x="64.9" y="111.4">MOSI</text>
</g>
<g font-size="1.2">
<text x="48.6" y="75">1</text>
<text x="52.2" y="75">2</text>
</g>
<g font-size="1.1">
<text x="208.8" y="134.2">D</text>
<text x="204.4" y="139.3">G</text>
<text x="208.8" y="141.2">S</text>
</g>
</svg>
